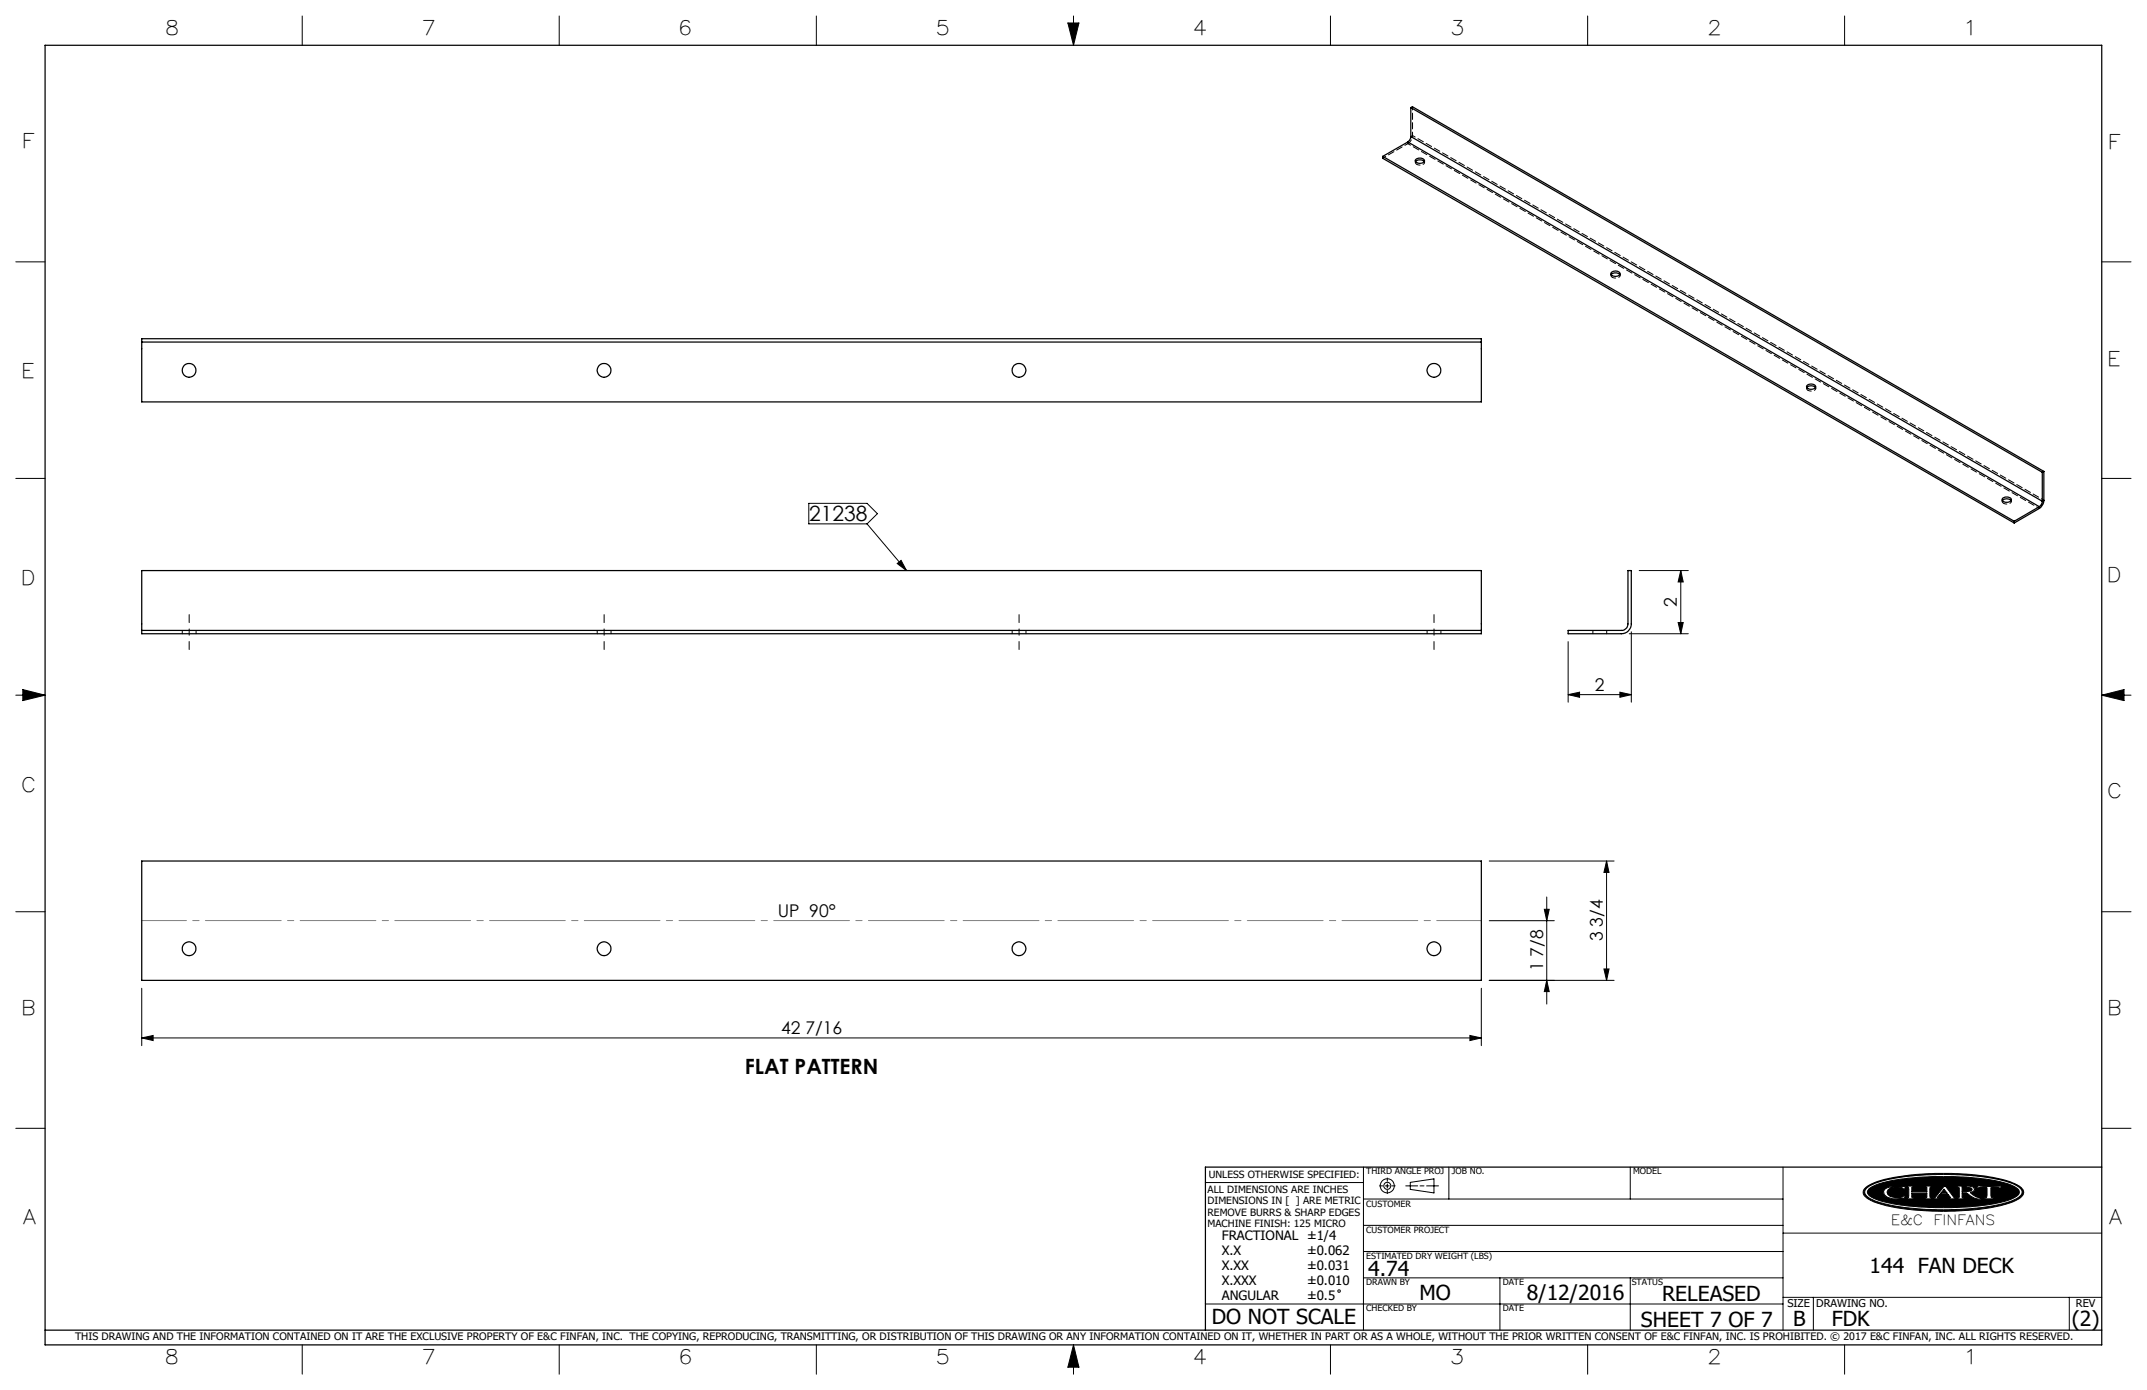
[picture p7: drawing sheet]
<svg xmlns="http://www.w3.org/2000/svg" width="432mm" height="279mm" viewBox="0 0 432 279" stroke-linecap="round" stroke-linejoin="round" font-family="sans-serif">
<g fill="none" stroke="#000" stroke-width=".2">
<path d="M60.8 3.2v5.9M112.5 3.2v5.9M164.2 3.2v5.9M214.8 4.6h2.2l-1.1 4.5zM215.9 3.2v5.9M267.6 3.2v5.9M319.3 3.2v5.9M371 3.2v5.9M3.2 52.6h5.9M422.7 52.6h5.9M3.2 96.2h5.9M422.7 96.2h5.9"/>
<path d="M162.7 101.2h11.7l2.1 2.1-2.1 2h-11.7zM174.4 105.3l7.9 9.4M180.4 113.3l.8-.7 1.1 2.1zM329.7 114.7h9.8M338 114.7v12.7M338 114.7l.5 2.3h-1zM3.2 139.7h5.9M4.6 138.6l4.5 1.1-4.5 1.1zM315.4 139.6l2.3-.5v1.1zM315.4 129v12.1M315.4 139.6h12.7M325.8 139.1l2.3 .5-2.3 .6z"/>
<path d="M327.7 127.4h11.8M328.1 127v14.1M337.5 125.1h1l-.5 2.3zM422.7 139.7h5.9M422.7 139.7l4.5-1.1v2.2zM299.5 173.1h25.1M323.1 173.1v24M323.1 173.1l.5 2.3h-1zM3.2 183.3h5.9M28.5 198.6v11.6M297.9 198.6v11.6M299.5 197.1h25.1"/>
<path d="M299.5 185.1h13.1M310.6 182.8h1l-.5 2.3zM311.1 197.1l.5 2.2h-1zM311.1 180.3v21.5M322.6 194.8h1l-.5 2.3zM422.7 183.3h5.9M28.5 208.6l2.3-.5v1.1zM28.5 208.6h269.4M295.6 208.1l2.3 .5-2.3 .6zM3.2 226.8h5.9M242.4 237.7h31.8M274.2 234.6v32.8"/>
<path d="M277.4 238.4h.7M278.6 238.4h.8M279 236.8v.7M279 238v.8M279 239.3v.6M279.9 238.4h.7M282.7 238.4h2.4M283.6 237.7l4.8-.7v2.8l-4.8-.7zM285.6 238.4h.8M286.9 238.4h2.4M291.4 234.6v6.4M327.9 234.6v6.4"/>
<path d="M358.6 234.6v32.8M375.3 238.7a16.2 16.2 0 0 1 7.4-2.3 55.4 55.4 0 0 1 21.3 1.1l1.9 .8a1.36 1.36 0 0 1 1.1 1.1 1.36 1.36 0 0 1-.7 1.4 23 23 0 0 1-9.9 2.4l-.5 .1a53.3 53.3 0 0 1-18.2-1.4 4.1 4.1 0 0 1-3-2 1.17 1.17 0 0 1 .6-1.2zM375.4 238.9a12.3 12.3 0 0 1 6-2.1 59.4 59.4 0 0 1 22.1 .7 4.5 4.5 0 0 1 3.1 1.9 1.36 1.36 0 0 1-.9 1.5 27.8 27.8 0 0 1-10.4 2.1l-1.1 .1a48.8 48.8 0 0 1-17.3-1.8l-1.5-.9a.94 .94 0 0 1 0-1.5zM375.8 239a15.4 15.4 0 0 1 7.6-2.1l3.6-.3 3.3-.1a44.5 44.5 0 0 1 14.2 1.7l.8 .4a1.03 1.03 0 0 1 .8 1 1.03 1.03 0 0 1-.8 1 25.5 25.5 0 0 1-9.5 2l-5 .1a43.6 43.6 0 0 1-13.5-1.6l-1.3-.8a.79 .79 0 0 1-.2-1.3zM379 239.1a5 5 0 0 1 3.5-.6h.7l-.2 .6-.5-.4a3.4 3.4 0 0 0-2.8 .4l-.2 .5 .2 .5a3.1 3.1 0 0 0 2.8 .5l.4-.3h.3l-.2 .5-.7 .1a3.6 3.6 0 0 1-3.3-.8l-.2-.6zM383.5 238.4h1.6v.2l-.6 .1v.8h3v-.8l-.5-.1v-.2h1.5v.2l-.3 .1-.1 .4 .1 1.5v.1l.3 .1v.2h-1.5v-.2h.4l.1-.2v-.8h-3v.8l.1 .2h.5v.2h-1.6v-.2l.3-.1 .1-.1v-1.5v-.4l-.4-.1zM391 239l.6 .9h-1.3zM391 238.4h.3l1.7 2.3 .5 .1v.2h-1.6v-.2l.4-.1-.5-.6h-1.7l-.5 .7h.6v.2h-1.5v-.2l.5-.1zM393.6 238.4h2.3l.9 .2 .3 .4-.2 .5-.7 .2 1.2 .9 1.1 .2v.2a4.2 4.2 0 0 1-2.9-1.1l-1-.1v.9l.6 .1v.2h-1.6v-.2h.3l.2-.2v-1.8l-.5-.2zM394.6 238.6h.9l.9 .2 .2 .3-.2 .3-1.8 .1zM397.9 238.3l1 .2 3.7-.1-.3 .5h-.2l-.1-.2h-1.6l.1 1.9 .6 .2v.2h-2.2v-.2l.7-.2v-1.8l-1.6-.1-.2 .2h-.3zM402.1 238.9h.1"/>
<path d="M422.7 226.8h5.9M274.2 256.9h84.4M274.2 251.6h84.4M274.2 246.3h84.4M274.2 241h84.4M301.7 256.9v10.5M327.9 256.9v10.5M358.6 247.9h64.1M60.8 270.3v5.9M112.5 270.3v5.9M164.2 270.3v5.9M215.9 270.3v5.9"/>
<path d="M215.9 270.3l1.1 4.5h-2.2zM242.4 262.1h116.2M267.6 270.3v5.9M319.3 270.3v5.9M358.6 260.8h64.1M364.7 260.8v6.6M371 270.3v5.9M416.2 260.8v6.6"/>
<circle cx="279" cy="238.4" r=".71"/>
<circle cx="279" cy="238.4" r="1.41"/>
<circle cx="269.3" cy="259.5" r=".25"/>
</g>
<path d="M38 130.6v-7.1M121.5 130.6v-7.1M205 130.6v-7.1M288.4 130.6v-7.1" fill="none" stroke="#000" stroke-width=".2" stroke-dasharray="15.2 1.3 1.3 1.3" stroke-dashoffset="13.6"/>
<g fill="none" stroke="#000" stroke-width=".25">
<path d="M9.1 9.1h413.6v261.2h-413.6zM278.1 31.4l127 73.4M278.1 31.4v.4l127 73.3M283.1 28.5l-5 2.9M283.1 28.5l127 73.3M283.7 27.4l-.1 .6-.5 .5M283.7 21.6l127 73.3M283.7 21.6l.4-.2 127 73.4M283.7 27.4l127 73.4M283.7 21.6v5.8M284.7 32.5a1.23 1.23 0 0 1 1.7 0M284.8 32a1.12 1.12 0 0 1 1.7 .3 1.09 1.09 0 0 1-1.9 0z"/>
<path d="M324 55.2a1.28 1.28 0 0 1 1.8 0M324.1 54.8a1.12 1.12 0 0 1 1.7 .2 1.06 1.06 0 0 1-1.8 0zM28.5 68.8v12h269.4v-12M28.5 68.8v-.7h269.4v.7M28.5 68.8h269.4M363.4 77.9a1.28 1.28 0 0 1 1.7 0M363.4 77.5a1.15 1.15 0 0 1 1.8 .2 1.06 1.06 0 0 1-1.9 0zM410.7 94.9v5.9M411.1 94.8l-.4 .1M411.1 94.8v5.8M327.4 114.7h.7v10.7a1.99 1.99 0 0 1-2 2h-10.7v-.7h10.7a1.33 1.33 0 0 0 1.3-1.3zM402.7 100.6a1.28 1.28 0 0 1 1.8 0"/>
<path d="M402.8 100.2a1.12 1.12 0 0 1 1.7 .2 1.06 1.06 0 0 1-1.8 0zM405.1 104.8v.3M410.1 102.2l-5 2.9M410.1 101.8l-5 3M410.1 101.8v.4M410.7 100.8l-.1 .6-.5 .4M411.1 100.6a2.21 2.21 0 0 1-1 1.6M411.1 100.6l-.4 .2M28.5 126.7v-12h269.4v12M28.5 126.7v.7h269.4v-.7M28.5 126.7h269.4M28.5 173.1h269.4v24h-269.4z"/>
<path d="M422.7 234.6h-180.3v32.8M9.1 267.4h413.6"/>
<circle cx="38" cy="74.5" r="1.39"/>
<circle cx="121.5" cy="74.5" r="1.39"/>
<circle cx="204.9" cy="74.5" r="1.39"/>
<circle cx="288.4" cy="74.5" r="1.39"/>
<circle cx="38" cy="190.7" r="1.39"/>
<circle cx="121.5" cy="190.7" r="1.39"/>
<circle cx="204.9" cy="190.7" r="1.39"/>
<circle cx="288.4" cy="190.7" r="1.39"/>
</g>
<g fill="#000">
<path d="M383.5 238.4v.2h.3l.1 .2v1.8l-.1 .1-.3 .1v.2h1.6v-.2h-.5l-.1-.2v-.8h3v.9l-.5 .1v.2h1.5v-.2l-.3-.1-.1-.2v-1.6l.1-.3h.3v-.2h-1.5v.2l.5 .1v.8h-3v-.8l.6-.1v-.2zM391 238.4l-1.8 2.3-.5 .1v.2h1.5v-.2h-.6l.5-.7h1.7l.5 .6-.4 .1v.2h1.6v-.2l-.5-.1-1.7-2.3zM393.6 238.4v.2l.5 .2v1.8l-.2 .2h-.3v.2h1.6v-.2l-.6-.1v-.9l1 .1a3.7 3.7 0 0 0 2.9 1.1v-.2a3.4 3.4 0 0 1-2.3-1.1 .68 .68 0 0 0 .8-.2 .68 .68 0 0 0 0-.8l-.7-.3zM397.9 238.3l-.4 .6h.3l.2-.2 1.6 .1v1.8l-.2 .2h-.5v.2h2.2v-.2h-.5l-.2-.3v-1.7l1.6-.1 .1 .2h.2l.3-.5-4 .1zM375.8 239a13.3 13.3 0 0 1 6.5-2l2.7-.3 3.8-.2 7.5 .2a24.3 24.3 0 0 1 9.1 2 1.01 1.01 0 0 1 .7 .9 1.01 1.01 0 0 1-.7 1 21.9 21.9 0 0 1-8.6 1.9l-3.9 .2h-4.1l-3.8-.2a21.2 21.2 0 0 1-8.8-2l-.4-.3-.2-.5zM379.1 239a1.04 1.04 0 0 0 .7 1.7 7 7 0 0 0 3.2 .1l.2-.5h-.3l-.5 .4a2.56 2.56 0 0 1-2.8-.8 1.28 1.28 0 0 1 1.4-1.3h.2a1.49 1.49 0 0 1 1.4 .2l.4 .3 .2-.6h-.6a4.7 4.7 0 0 0-3.5 .5zM375.3 238.7a17.5 17.5 0 0 1 7.8-2.4l5.1-.4h4.8a34.5 34.5 0 0 1 12.5 2.2l.4 .2a1.36 1.36 0 0 1 .9 2 9.1 9.1 0 0 1-5.1 2.2l-.4 .1a58.1 58.1 0 0 1-23.1-.6 5.6 5.6 0 0 1-3.4-1.9v-.8zM375.3 238.9a1.14 1.14 0 0 0 .6 1.9 24 24 0 0 0 9.3 2.1l4.6 .3 3.7-.1a33.7 33.7 0 0 0 11.9-2.1l.4-.2a1.19 1.19 0 0 0 .9-1.2 1.19 1.19 0 0 0-.9-1.1 21.6 21.6 0 0 0-8.8-2.1l-5.1-.3-4.7 .1a30.2 30.2 0 0 0-11.1 2.1z" fill-rule="evenodd"/>
<path d="M215.9 270.3l-1.1 4.5h2.2zM214.8 4.6h2.2l-1.1 4.5zM4.6 138.6l4.5 1.1-4.5 1.1zM422.7 139.7l4.5-1.1v2.2zM391 239l-.7 .9h1.3zM394.6 238.6v.9l1.7-.1a.38 .38 0 0 0 .3-.4 .38 .38 0 0 0-.5-.3z" fill-rule="evenodd"/>
</g>
<path d="M297.9 185h-269.4" fill="none" stroke="#808080" stroke-width=".2" stroke-dasharray="15.2 1.3 1.3 1.3" stroke-dashoffset="6.3"/>
<g fill="#000">
<path d="M180.4 113.3l.8-.7 1.1 2.1z"/>
<path d="M338 114.7l.5 2.3h-1zM337.5 125.1h1l-.5 2.3z"/>
<path d="M315.4 139.6l2.3-.5v1.1zM325.8 139.1l2.3 .5-2.3 .6z"/>
<path d="M310.6 182.8h1l-.5 2.3zM311.1 197.1l.5 2.2h-1z"/>
<path d="M322.6 194.8h1l-.5 2.3zM323.1 173.1l.5 2.3h-1z"/>
<path d="M295.6 208.1l2.3 .5-2.3 .6zM28.5 208.6l2.3-.5v1.1z"/>
</g>
<g fill="none" stroke="#000" stroke-width=".2" stroke-dasharray="1.3 .6" stroke-dashoffset=".3">
<path d="M284.7 32.5v.3l.2 .2M324 55.2v.3l.3 .2M363.4 77.9v.3l.2 .2M402.7 100.6v.3l.2 .3M36.7 126.7v.7M39.4 127.4v-.7M120.1 126.7v.7M122.9 127.4v-.7M203.6 126.7v.7M206.3 127.4v-.7M287 126.7v.7M289.8 127.4v-.7"/>
<path d="M320.4 126.7v.7M323.1 127.4v-.7"/>
</g>
<path d="M410.1 102.2l-127-73.3M411.1 100.6l-127-73.4" fill="none" stroke="#000" stroke-width=".2" stroke-dasharray="1.3 .6" stroke-dashoffset=".7"/>
<path d="M278.1 31.8l5-2.9M284.1 21.4v5.8M284.9 33a.96 .96 0 0 0 1.6-.5M324.3 55.7a.96 .96 0 0 0 1.5-.5M363.6 78.4a.96 .96 0 0 0 1.6-.5h-.1M402.9 101.2a.96 .96 0 0 0 1.6-.6" fill="none" stroke="#000" stroke-width=".2" stroke-dasharray="1.3 .6" stroke-dashoffset=".6"/>
<path d="M283.1 28.5v.4M283.8 27.4l.3-.2M284.7 32.3v.4M286.5 32.7v-.4M324 55v.4M325.8 55.4v-.4M363.3 77.7v.4M365.2 78.1v-.4M402.7 100.4v.4M404.5 100.8v-.4" fill="none" stroke="#000" stroke-width=".2" stroke-dasharray="1.3 .6"/>
<path d="M284.1 27.2a2.08 2.08 0 0 1-1 1.7" fill="none" stroke="#000" stroke-width=".2" stroke-dasharray="1.3 .6" stroke-dashoffset="1"/>
<g font-size="4.2">
<text x="162.7" y="104.7">21238</text>
<text x="149.8" y="215.9">FLAT PATTERN</text>
<text x="275.2" y="256.5">4.74</text>
<text x="376" y="255.9">144 FAN DECK</text>
<text x="285.5" y="261.4">MO</text>
<text x="307.1" y="261.3">8/12/2016</text>
<text x="334.3" y="261.6">RELEASED</text>
<text x="243.7" y="266.1">DO NOT SCALE</text>
<text x="330" y="266.7">SHEET 7 OF 7</text>
<text x="360.6" y="266.5">B</text>
<text x="368.4" y="266.6">FDK</text>
<text x="416.7" y="266.5">(2)</text>
</g>
<g font-size="4">
<text x="33.6" y="7.1">8</text>
<text x="85.2" y="7.1">7</text>
<text x="137" y="7.1">6</text>
<text x="188.6" y="7.1">5</text>
<text x="240.3" y="7.1">4</text>
<text x="292.1" y="7.1">3</text>
<text x="343.8" y="7.1">2</text>
<text x="395.7" y="7.1">1</text>
<text x="4.9" y="29.8">F</text>
<text x="424.5" y="29.9">F</text>
<text x="4.8" y="76">E</text>
<text x="424.3" y="73.5">E</text>
<text x="4.7" y="117.7">D</text>
<text x="424.2" y="116.9">D</text>
<text x="4.7" y="159.3">C</text>
<text x="424.2" y="160.4">C</text>
<text x="4.8" y="204">B</text>
<text x="424.3" y="204">B</text>
<text x="4.8" y="246.1">A</text>
<text x="424.3" y="246">A</text>
<text x="33.6" y="274.3">8</text>
<text x="85.2" y="274.3">7</text>
<text x="137" y="274.3">6</text>
<text x="188.6" y="274.3">5</text>
<text x="240.3" y="274.3">4</text>
<text x="292.1" y="274.3">3</text>
<text x="343.8" y="274.3">2</text>
<text x="395.8" y="274.3">1</text>
</g>
<g font-size="3.5">
<text x="337.3" y="122" transform="rotate(-90 337.3 122)">2</text>
<text x="320.8" y="138.9">2</text>
<text x="156.4" y="184.3">UP 90°</text>
<text x="322.3" y="189.2" transform="rotate(-90 322.3 189.2)">3 3/4</text>
<text x="310.3" y="195.2" transform="rotate(-90 310.3 195.2)">1 7/8</text>
<text x="157.1" y="207.9">42 7/16</text>
</g>
<g font-size="2.8">
<text x="380.3" y="246.2">E&amp;C</text>
<text x="388.9" y="246.2">FINFANS</text>
</g>
<g font-size="2.6">
<text x="245.7" y="249.3">FRACTIONAL ±1/4</text>
<text x="245.7" y="252.3">X.X</text>
<text x="245.7" y="255.3">X.XX</text>
<text x="262.9" y="252.3">±0.062</text>
<text x="262.9" y="255.3">±0.031</text>
<text x="245.7" y="258.3">X.XXX</text>
<text x="245.7" y="261.3">ANGULAR</text>
<text x="262.9" y="258.3">±0.010</text>
<text x="262.9" y="261.3">±0.5</text>
</g>
<g font-size="2.2">
<text x="359.5" y="262.8">SIZE</text>
<text x="365.3" y="262.7">DRAWING NO.</text>
<text x="417.5" y="262.8">REV</text>
</g>
<text font-size="2.1" x="15.1" y="269.4">THIS DRAWING AND THE INFORMATION CONTAINED ON IT ARE THE EXCLUSIVE PROPERTY OF E&amp;C FINFAN, INC. THE COPYING, REPRODUCING, TRANSMITTING, OR DISTRIBUTION OF THIS DRAWING OR ANY INFORMATION CONTAINED ON IT, WHETHER IN PART OR AS A WHOLE, WITHOUT THE PRIOR WRITTEN CONSENT OF E&amp;C FINFAN, INC. IS PROHIBITED. © 2017 E&amp;C FINFAN, INC. ALL RIGHTS RESERVED.</text>
<g font-size="2">
<text x="242.9" y="239.8">ALL DIMENSIONS ARE INCHES</text>
<text x="243.1" y="236.8">UNLESS OTHERWISE SPECIFIED:</text>
<text x="242.9" y="242.1">DIMENSIONS IN [ ] ARE METRIC</text>
<text x="242.9" y="244.4">REMOVE BURRS &amp; SHARP EDGES</text>
<text x="242.9" y="246.7">MACHINE FINISH: 125 MICRO</text>
</g>
<g font-size="1.7">
<text x="274.8" y="236.1">THIRD ANGLE PROJ</text>
<text x="292" y="236.1">JOB NO.</text>
<text x="328.5" y="236.1">MODEL</text>
<text x="274.8" y="242.5">CUSTOMER</text>
<text x="274.8" y="247.8">CUSTOMER PROJECT</text>
<text x="274.8" y="253.1">ESTIMATED DRY WEIGHT (LBS)</text>
<text x="274.8" y="258.3">DRAWN BY</text>
<text x="274.8" y="263.6">CHECKED BY</text>
<text x="302.2" y="263.6">DATE</text>
<text x="302.2" y="258.3">DATE</text>
<text x="328.2" y="258.3">STATUS</text>
</g>
</svg>
